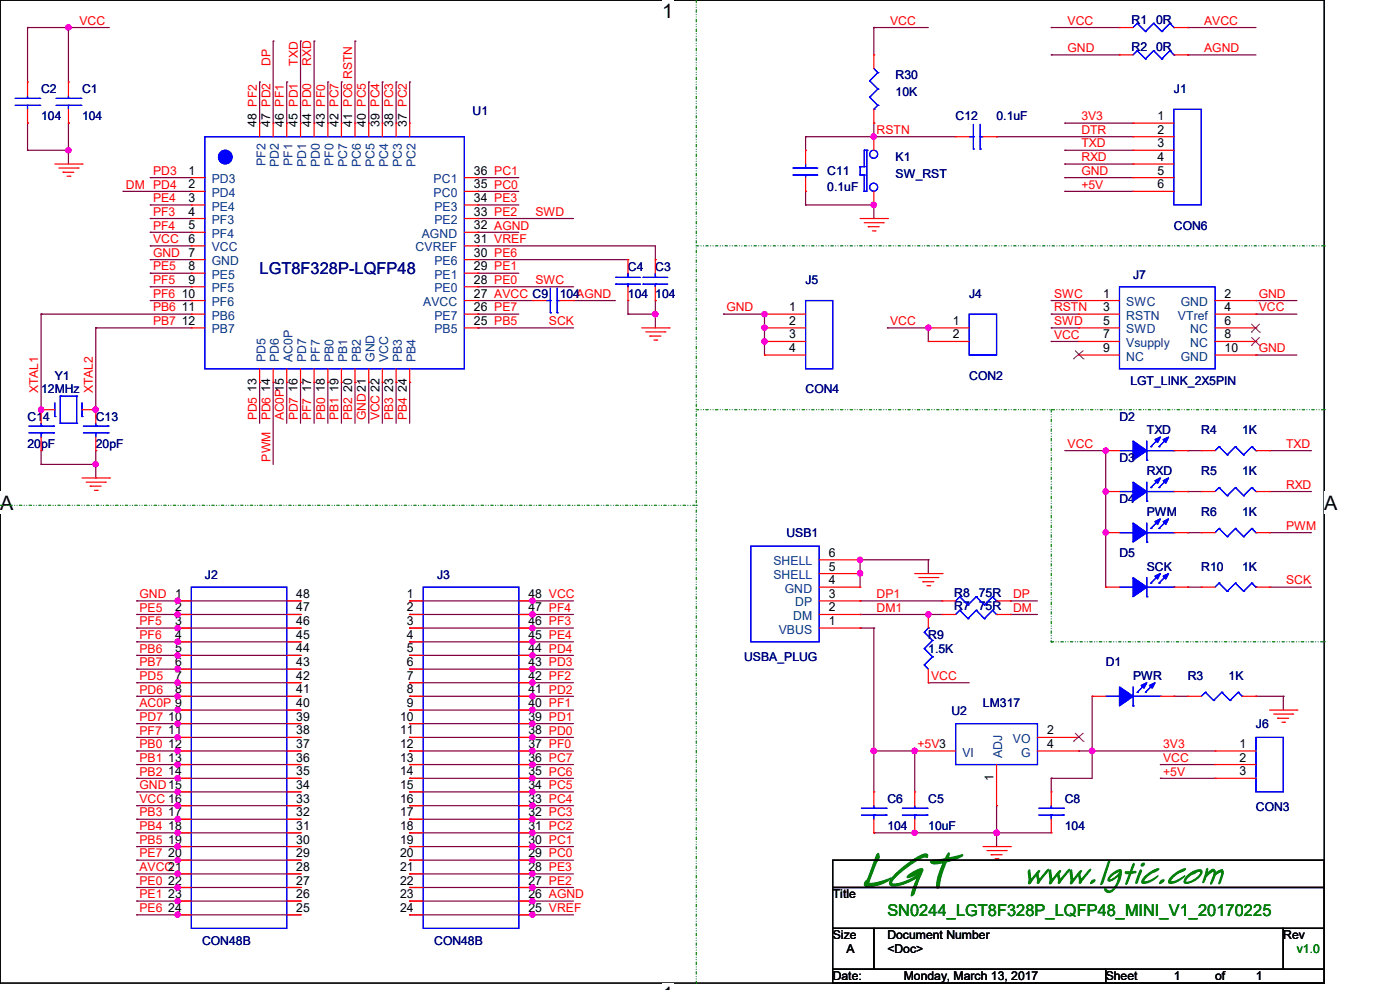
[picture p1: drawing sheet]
<svg xmlns="http://www.w3.org/2000/svg" width="297mm" height="210mm" viewBox="0 0 297 210" stroke-linecap="round" stroke-linejoin="round" font-family="sans-serif">
<path d="M0 0h280.9v208.5h-280.9z" fill="none" stroke="#000" stroke-width=".25"/>
<g fill="#fff">
<path d="M140.5 0h2.3v4.8h-2.3z"/>
<path d="M140.5 208.5h2.3v1.5h-2.3z"/>
<path d="M0 104.3h2.9v4.7h-2.9z"/>
<path d="M280.8 104.3h3v4.7h-3z"/>
</g>
<path d="M147.7 0v208.5M147.7 52.2h133.2M280.9 52.2h.1M147.7 86.9h133.2M223 86.9v49.2M280.9 86.9h.1M0 107.2h147.7M147.7 107.2h.1M223 136.1h.1M223 136.1h57.9M280.9 136.1h.1M147.7 208.5h.1" fill="none" stroke="#008000" stroke-width=".25" stroke-dasharray=".5 .5 0 .5 0 .5"/>
<g fill="none" stroke="#800040" stroke-width=".25">
<path d="M5.8 5.8h.1M5.8 5.8h17.4M5.8 5.8v11.6M14.5 5.8h.1M14.5 5.8v11.6M55.1 17.4h.1M55.1 17.4v8.7M58 8.7h.1M58 8.7v17.4M60.8 17.4h.1M60.8 17.4v8.7M63.8 8.7h.1"/>
<path d="M63.8 8.7v17.4M66.6 8.7h.1M66.6 8.7v17.4M69.6 17.4h.1M69.6 17.4v8.7M72.4 17.4h.1M72.4 17.4v8.7M75.3 8.7h.1M75.3 8.7v17.4M78.2 17.4h.1M78.2 17.4v8.7M81.1 17.4h.1"/>
<path d="M81.1 17.4v8.7M84 17.4h.1M84 17.4v8.7M86.9 17.4h.1M86.9 17.4v8.7M185.4 5.8h.1M185.4 5.8h11.5M185.4 5.8v5.8M223 5.8h.1M223 11.6h.1M223 5.8h14.5M223 11.6h14.5"/>
<path d="M252 5.8h.1M252 11.6h.1M252 5.8h14.4M252 11.6h14.4M5.8 26.1h.1M5.8 31.9h.1M5.8 26.1v5.8M5.8 31.9h8.7M14.5 26.1h.1M14.5 31.9h.1M14.5 26.1v8.7M31.9 37.7h.1"/>
<path d="M31.9 37.7h8.7M101.4 37.7h.1M101.4 37.7h8.7M170.9 29h.1M170.9 29h31.8M170.9 29v2.9M185.4 26.1h.1M185.4 29h.1M185.4 26.1v2.9M211.4 29h.1M211.4 29h29M225.9 26.1h.1"/>
<path d="M225.9 31.9h.1M225.9 34.8h.1M225.9 37.7h.1M225.9 31.9h14.5M225.9 37.7h14.5M225.9 26.1h14.5M225.9 34.8h14.5M26.1 40.6h.1M26.1 40.6h14.5M31.9 43.5h.1M31.9 46.4h.1M31.9 49.3h.1"/>
<path d="M31.9 52.2h.1M31.9 55.1h.1M31.9 58h.1M31.9 43.5h8.7M31.9 46.4h8.7M31.9 49.3h8.7M31.9 52.2h8.7M31.9 55.1h8.7M31.9 58h8.7M101.4 40.6h.1M101.4 43.5h.1M101.4 46.4h.1"/>
<path d="M101.4 49.3h.1M101.4 52.2h.1M101.4 55.1h.1M101.4 58h.1M101.4 52.2h37.6v2.9M101.4 40.6h8.7M101.4 43.5h8.7M101.4 46.4h20.3M101.4 49.3h8.7M101.4 55.1h31.8M101.4 58h8.7M139 55.1h.1"/>
<path d="M170.9 40.6h.1M170.9 43.5h.1M170.9 43.5h14.5M170.9 40.6v2.9M185.4 43.5h.1M185.4 43.5v2.9M225.9 40.6h.1M225.9 40.6h14.5M8.7 66.6h.1M8.7 66.6h31.9M8.7 66.6v20.3M20.3 69.6h.1"/>
<path d="M20.3 69.6h20.3M20.3 69.6v17.3M31.9 60.8h.1M31.9 63.8h.1M31.9 60.8h8.7M31.9 63.8h8.7M101.4 60.8h.1M101.4 63.8h.1M101.4 66.6h.1M101.4 69.6h.1M101.4 69.6h20.3M101.4 66.6h8.7"/>
<path d="M101.4 60.8h20.3M101.4 63.8h11.6M121.7 63.8h8.6M130.3 63.8h.1M133.2 66.6h.1M133.2 66.6h5.8M133.2 63.8v2.8M139 66.6h.1M139 63.8h.1M139 63.8v5.8M153.5 66.6h.1M153.5 66.6h8.7"/>
<path d="M162.2 66.6h.1M162.2 72.4h.1M162.2 69.6h.1M162.2 66.6v8.7M188.3 69.6h.1M188.3 69.6h8.6M196.9 69.6h.1M196.9 69.6v2.8M223 69.6h.1M223 63.8h.1M223 72.4h.1M223 66.6h.1"/>
<path d="M223 69.6h5.8M223 66.6h5.8M223 63.8h5.8M223 72.4h5.8M266.4 75.3h.1M266.4 63.8h.1M266.4 66.6h.1M266.4 66.6h8.7M266.4 63.8h8.7M266.4 75.3h8.7M8.7 95.6h.1M8.7 98.5h.1"/>
<path d="M8.7 95.6v2.9M8.7 98.5h11.6M20.3 95.6h.1M20.3 95.6v5.8M55.1 81.1h.1M55.1 81.1v8.7M58 81.1h.1M58 81.1v17.4M60.8 81.1h.1M60.8 81.1v8.7M63.8 81.1h.1M63.8 81.1v8.7"/>
<path d="M66.6 81.1h.1M66.6 81.1v8.7M69.6 81.1h.1M69.6 81.1v8.7M72.4 81.1h.1M72.4 81.1v8.7M75.3 81.1h.1M75.3 81.1v8.7M78.2 81.1h.1M78.2 81.1v8.7M81.1 81.1h.1M81.1 81.1v8.7"/>
<path d="M84 81.1h.1M84 81.1v8.7M86.9 81.1h.1M86.9 81.1v8.7M225.9 95.6h8.7M234.6 95.6h.1M234.6 95.6v28.9M252 95.6h.1M252 95.6h2.8M269.3 95.6h8.7M278 95.6h.1M20.3 101.4h.1"/>
<path d="M182.5 118.7h.1M182.5 118.7v5.8M182.5 118.7h14.4M196.9 118.7h.1M196.9 118.7v3M234.6 113h.1M252 104.3h.1M252 113h.1M252 104.3h2.8M252 113h2.8M269.3 104.3h8.7M269.3 113h8.7"/>
<path d="M278 104.3h.1M278 113h.1M29 136.1h.1M29 133.2h.1M29 127.5h.1M29 139h.1M29 130.3h.1M29 127.5h34.8M29 130.3h34.8M29 133.2h34.8M29 136.1h34.8M29 139h34.8"/>
<path d="M37.7 127.5h.1M37.7 130.3h.1M37.7 133.2h.1M37.7 136.1h.1M37.7 139h.1M86.9 127.5h.1M86.9 133.2h.1M86.9 130.3h.1M86.9 136.1h.1M86.9 139h.1M86.9 127.5h34.8M86.9 130.3h34.8"/>
<path d="M86.9 133.2h34.8M86.9 136.1h34.8M86.9 139h34.8M113 139h.1M113 136.1h.1M113 133.2h.1M113 130.3h.1M113 127.5h.1M182.5 133.2h.1M182.5 121.7h.1M182.5 127.5h.1M182.5 130.3h.1"/>
<path d="M182.5 127.5h17.4M182.5 130.3h17.4M182.5 133.2h2.9M185.4 133.2h.1M185.4 133.2v34.8M196.9 130.3h.1M214.3 127.5h.1M214.3 130.3h.1M214.3 127.5h5.8M214.3 130.3h5.8M234.6 124.5h.1M252 124.5h.1"/>
<path d="M252 124.5h2.8M269.3 124.5h8.7M278 124.5h.1M29 153.5h.1M29 147.7h.1M29 150.6h.1M29 144.8h.1M29 141.9h.1M29 159.3h.1M29 156.4h.1M29 141.9h34.8M29 144.8h34.8"/>
<path d="M29 147.7h34.8M29 150.6h34.8M29 153.5h34.8M29 156.4h34.8M29 159.3h34.8M37.7 141.9h.1M37.7 144.8h.1M37.7 147.7h.1M37.7 150.6h.1M37.7 153.5h.1M37.7 156.4h.1M37.7 159.3h.1"/>
<path d="M86.9 153.5h.1M86.9 141.9h.1M86.9 156.4h.1M86.9 144.8h.1M86.9 159.3h.1M86.9 147.7h.1M86.9 150.6h.1M86.9 141.9h34.8M86.9 144.8h34.8M86.9 147.7h34.8M86.9 150.6h34.8M86.9 153.5h34.8"/>
<path d="M86.9 156.4h34.8M86.9 159.3h34.8M113 144.8h.1M113 147.7h.1M113 150.6h.1M113 153.5h.1M113 156.4h.1M113 159.3h.1M113 141.9h.1M185.4 159.3h.1M185.4 159.3h8.7M194.1 159.3h.1"/>
<path d="M194.1 159.3v8.7M196.9 144.8h.1M196.9 144.8h8.7M228.8 159.3h.1M228.8 159.3h29M231.7 159.3h.1M231.7 147.7h.1M231.7 147.7v17.4h-8.7M249 147.7h.1M249 147.7h3M266.4 147.7h.1M266.4 147.7h5.8"/>
<path d="M272.2 147.7h.1M272.2 147.7v2.9M29 168h.1M29 165.1h.1M29 176.7h.1M29 162.2h.1M29 173.8h.1M29 170.9h.1M29 179.6h.1M29 162.2h34.8M29 165.1h34.8M29 168h34.8"/>
<path d="M29 170.9h34.8M29 173.8h34.8M29 176.7h34.8M29 179.6h34.8M37.7 162.2h.1M37.7 165.1h.1M37.7 168h.1M37.7 170.9h.1M37.7 173.8h.1M37.7 176.7h.1M37.7 179.6h.1M86.9 170.9h.1"/>
<path d="M86.9 173.8h.1M86.9 162.2h.1M86.9 176.7h.1M86.9 165.1h.1M86.9 179.6h.1M86.9 168h.1M86.9 162.2h34.8M86.9 165.1h34.8M86.9 168h34.8M86.9 170.9h34.8M86.9 173.8h34.8M86.9 176.7h34.8"/>
<path d="M86.9 179.6h34.8M113 162.2h.1M113 165.1h.1M113 168h.1M113 170.9h.1M113 173.8h.1M113 176.7h.1M113 179.6h.1M185.4 176.7h.1M185.4 176.7h37.6M194.1 176.7h.1M211.4 170.9h.1"/>
<path d="M211.4 176.7h.1M211.4 170.9v8.7M223 165.1h.1M223 165.1v2.9M246.2 162.2h.1M246.2 165.1h.1M246.2 162.2h11.6M246.2 165.1h11.6M29 182.5h.1M29 185.4h.1M29 188.3h.1M29 191.1h.1"/>
<path d="M29 194.1h.1M29 182.5h34.8M29 185.4h34.8M29 188.3h34.8M29 191.1h34.8M29 194.1h34.8M37.7 182.5h.1M37.7 185.4h.1M37.7 188.3h.1M37.7 191.1h.1M37.7 194.1h.1M86.9 182.5h.1"/>
<path d="M86.9 185.4h.1M86.9 194.1h.1M86.9 188.3h.1M86.9 191.1h.1M86.9 182.5h34.8M86.9 185.4h34.8M86.9 188.3h34.8M86.9 191.1h34.8M86.9 194.1h34.8M113 182.5h.1M113 185.4h.1M113 188.3h.1"/>
<path d="M113 194.1h.1M113 191.1h.1"/>
</g>
<g fill="#f0f" stroke="#f0f" stroke-width=".25">
<circle cx="14.5" cy="5.8" r=".56"/>
<circle cx="14.5" cy="31.9" r=".56"/>
<circle cx="185.3" cy="159.3" r=".56"/>
<circle cx="182.5" cy="121.6" r=".55"/>
<circle cx="182.5" cy="118.7" r=".55"/>
<circle cx="194" cy="159.3" r=".56"/>
<circle cx="211.4" cy="176.7" r=".55"/>
<circle cx="194" cy="176.7" r=".55"/>
<circle cx="196.9" cy="69.5" r=".55"/>
<circle cx="162.2" cy="66.6" r=".55"/>
<circle cx="162.2" cy="72.4" r=".56"/>
<circle cx="231.7" cy="159.3" r=".57"/>
<circle cx="162.2" cy="69.5" r=".55"/>
<circle cx="112.9" cy="141.9" r=".55"/>
<circle cx="112.9" cy="127.4" r=".55"/>
<circle cx="112.9" cy="133.2" r=".55"/>
<circle cx="112.9" cy="130.3" r=".56"/>
<circle cx="112.9" cy="136.1" r=".55"/>
<circle cx="112.9" cy="139" r=".55"/>
<circle cx="139" cy="66.6" r=".55"/>
<circle cx="185.3" cy="29" r=".56"/>
<circle cx="185.3" cy="43.5" r=".56"/>
<circle cx="8.7" cy="86.9" r=".56"/>
<circle cx="20.3" cy="86.9" r=".56"/>
<circle cx="20.3" cy="98.5" r=".55"/>
<circle cx="196.9" cy="130.3" r=".56"/>
<circle cx="234.6" cy="104.3" r=".55"/>
<circle cx="234.6" cy="95.6" r=".55"/>
<circle cx="234.6" cy="112.9" r=".55"/>
<circle cx="37.7" cy="168" r=".55"/>
<circle cx="37.7" cy="153.5" r=".55"/>
<circle cx="37.7" cy="147.7" r=".55"/>
<circle cx="37.7" cy="136.1" r=".55"/>
<circle cx="37.7" cy="165.1" r=".55"/>
<circle cx="37.7" cy="150.6" r=".55"/>
<circle cx="37.7" cy="144.8" r=".56"/>
<circle cx="37.7" cy="176.7" r=".55"/>
<circle cx="37.7" cy="133.2" r=".55"/>
<circle cx="37.7" cy="162.2" r=".55"/>
<circle cx="37.7" cy="141.9" r=".55"/>
<circle cx="37.7" cy="173.8" r=".56"/>
<circle cx="37.7" cy="159.3" r=".56"/>
<circle cx="37.7" cy="170.9" r=".55"/>
<circle cx="37.7" cy="127.4" r=".55"/>
<circle cx="37.7" cy="139" r=".55"/>
<circle cx="37.7" cy="130.3" r=".56"/>
<circle cx="37.7" cy="156.4" r=".55"/>
<circle cx="37.7" cy="179.5" r=".55"/>
<circle cx="37.7" cy="182.5" r=".55"/>
<circle cx="37.7" cy="185.3" r=".55"/>
<circle cx="37.7" cy="188.2" r=".56"/>
<circle cx="37.7" cy="191.1" r=".55"/>
<circle cx="37.7" cy="194" r=".55"/>
<circle cx="112.9" cy="144.8" r=".56"/>
<circle cx="112.9" cy="147.7" r=".55"/>
<circle cx="112.9" cy="150.6" r=".55"/>
<circle cx="112.9" cy="153.5" r=".55"/>
<circle cx="112.9" cy="156.4" r=".55"/>
<circle cx="112.9" cy="159.3" r=".56"/>
<circle cx="112.9" cy="162.2" r=".55"/>
<circle cx="112.9" cy="165.1" r=".55"/>
<circle cx="112.9" cy="168" r=".55"/>
<circle cx="112.9" cy="170.9" r=".55"/>
<circle cx="112.9" cy="173.8" r=".56"/>
<circle cx="112.9" cy="176.7" r=".55"/>
<circle cx="112.9" cy="179.5" r=".55"/>
<circle cx="112.9" cy="182.5" r=".55"/>
<circle cx="112.9" cy="185.3" r=".55"/>
<circle cx="112.9" cy="188.2" r=".56"/>
<circle cx="112.9" cy="194" r=".55"/>
<circle cx="112.9" cy="191.1" r=".55"/>
</g>
<g fill="none" stroke="#f00" stroke-width=".25">
<path d="M5.8 17.4h.1M5.8 17.4v2.9M14.5 17.4h.1M14.5 17.4v2.9M185.4 11.6h.1M185.4 11.6v2.9M237.5 5.8h.1M237.5 11.6h.1M237.5 5.8h2.9M237.5 11.6h2.9M249 5.8h3M249 11.6h3"/>
<path d="M252 5.8h.1M252 11.6h.1M5.8 26.1h.1M5.8 23.2v2.9M11.6 34.8h5.8M12.5 35.6h4.1M13.4 36.5h.1M13.4 36.5h2.3M14.2 37.4h.6M14.5 26.1h.1M14.5 23.2v2.9M14.8 37.4h.1"/>
<path d="M16.6 35.6h.1M17.4 34.8h.1M40.6 37.7h.1M40.6 37.7h2.9M55.1 26.1h.1M55.1 26.1v2.9M58 26.1h.1M58 26.1v2.9M60.8 26.1h.1M60.8 26.1v2.9M63.8 26.1h.1M63.8 26.1v2.9"/>
<path d="M66.6 26.1h.1M66.6 26.1v2.9M69.6 26.1h.1M69.6 26.1v2.9M72.4 26.1h.1M72.4 26.1v2.9M75.3 26.1h.1M75.3 26.1v2.9M78.2 26.1h.1M78.2 26.1v2.9M81.1 26.1h.1M81.1 26.1v2.9"/>
<path d="M84 26.1h.1M84 26.1v2.9M86.9 26.1h.1M86.9 26.1v2.9M98.5 37.7h2.9M101.4 37.7h.1M170.9 31.9h.1M170.9 31.9v2.9M170.9 37.7v2.9M185.4 26.1h.1M185.4 29h.1M185.4 23.2v2.9"/>
<path d="M185.4 29v2.9M202.7 29h.1M202.7 29h2.9M208.5 29h2.9M211.4 29h.1M240.4 26.1h.1M240.4 29h.1M240.4 31.9h.1M240.4 34.8h.1M240.4 37.7h.1M240.4 34.8h8.6M240.4 37.7h8.6"/>
<path d="M240.4 29h8.6M240.4 26.1h8.6M240.4 31.9h8.6M40.6 40.6h.1M40.6 43.5h.1M40.6 46.4h.1M40.6 49.3h.1M40.6 52.2h.1M40.6 55.1h.1M40.6 58h.1M40.6 46.4h2.9M40.6 40.6h2.9"/>
<path d="M40.6 43.5h2.9M40.6 49.3h2.9M40.6 52.2h2.9M40.6 55.1h2.9M40.6 58h2.9M98.5 46.4h2.9M98.5 40.6h2.9M98.5 43.5h2.9M98.5 49.3h2.9M98.5 52.2h2.9M98.5 55.1h2.9M98.5 58h2.9"/>
<path d="M101.4 58h.1M101.4 55.1h.1M101.4 52.2h.1M101.4 49.3h.1M101.4 46.4h.1M101.4 43.5h.1M101.4 40.6h.1M133.2 55.1h.1M133.2 55.1v2.9M139 55.1h.1M139 55.1v2.9M170.9 40.6h.1"/>
<path d="M182.5 46.4h5.8M183.3 47.2h4.1M184.2 48.1h.1M184.2 48.1h2.3M185.1 49h.5M185.4 43.5h.1M185.4 40.6v2.9M185.6 49h.1M187.4 47.2h.1M188.3 46.4h.1M240.4 40.6h.1M240.4 40.6h8.6"/>
<path d="M40.6 60.8h.1M40.6 63.8h.1M40.6 66.6h.1M40.6 69.6h.1M40.6 69.6h2.9M40.6 63.8h2.9M40.6 60.8h2.9M40.6 66.6h2.9M55.1 78.2v2.9M58 78.2v2.9M60.8 78.2v2.9M63.8 78.2v2.9"/>
<path d="M66.6 78.2v2.9M69.6 78.2v2.9M72.4 78.2v2.9M75.3 78.2v2.9M78.2 78.2v2.9M81.1 78.2v2.9M84 78.2v2.9M86.9 78.2v2.9M98.5 69.6h2.9M98.5 63.8h2.9M98.5 60.8h2.9M98.5 66.6h2.9"/>
<path d="M101.4 69.6h.1M101.4 66.6h.1M101.4 63.8h.1M101.4 60.8h.1M113 63.8h.1M113 63.8h2.9M118.7 63.8h3M121.7 63.8h.1M133.2 63.8h.1M133.2 60.8v3M136.1 69.6h5.8M137 70.4h4.1"/>
<path d="M137.9 71.3h.1M137.9 71.3h2.3M138.7 72.1h.6M139 63.8h.1M139 60.8v3M139.3 72.1h.1M141.1 70.4h.1M141.9 69.6h.1M162.2 66.6h.1M162.2 69.6h.1M162.2 72.4h.1M162.2 75.3h.1"/>
<path d="M162.2 69.6h8.7M162.2 72.4h8.7M162.2 66.6h8.7M162.2 75.3h8.7M196.9 69.6h.1M196.9 72.4h.1M196.9 69.6h8.7M196.9 72.4h8.7M228.8 63.8h.1M228.8 66.6h.1M228.8 69.6h.1M228.8 72.4h.1"/>
<path d="M228.8 75.3h.1M228.8 69.6h8.7M228.8 63.8h8.7M228.8 72.4h8.7M228.8 66.6h8.7M228.8 75.3h8.7M257.8 69.6h8.6M257.8 63.8h8.6M257.8 72.4h8.6M257.8 66.6h8.6M257.8 75.3h8.6M266.4 63.8h.1"/>
<path d="M266.4 66.6h.1M266.4 69.6h.1M266.4 72.4h.1M266.4 75.3h.1M8.7 86.9h.1M8.7 95.6h.1M8.7 86.9v2.9M8.7 92.7v2.9M8.7 86.9h2.9M17.4 86.9h2.9M20.3 86.9h.1M20.3 95.6h.1"/>
<path d="M20.3 86.9v2.9M20.3 92.7v2.9M55.1 81.1h.1M58 81.1h.1M60.8 81.1h.1M63.8 81.1h.1M66.6 81.1h.1M69.6 81.1h.1M72.4 81.1h.1M75.3 81.1h.1M78.2 81.1h.1M81.1 81.1h.1"/>
<path d="M84 81.1h.1M86.9 81.1h.1M234.6 95.6h.1M234.6 95.6h2.9M249 95.6h3M252 95.6h.1M254.8 95.6h.1M254.8 95.6h3M266.4 95.6h2.9M269.3 95.6h.1M17.4 101.4h5.8M18.3 102.3h4.1"/>
<path d="M19.1 103.1h.1M19.1 103.1h2.4M20 104h.6M20.6 104h.1M22.4 102.3h.1M23.2 101.4h.1M173.8 118.7h8.7M182.5 118.7h.1M234.6 113h.1M234.6 104.3h.1M234.6 113h2.9M234.6 104.3h2.9"/>
<path d="M249 113h3M249 104.3h3M252 113h.1M252 104.3h.1M254.8 113h.1M254.8 104.3h.1M254.8 113h3M254.8 104.3h3M266.4 113h2.9M266.4 104.3h2.9M269.3 113h.1M269.3 104.3h.1"/>
<path d="M37.7 127.5h.1M37.7 130.3h.1M37.7 133.2h.1M37.7 136.1h.1M37.7 139h.1M37.7 127.5h2.9M37.7 130.3h2.9M37.7 133.2h2.9M37.7 136.1h2.9M37.7 139h2.9M60.8 127.5h3M60.8 130.3h3"/>
<path d="M60.8 133.2h3M60.8 136.1h3M60.8 139h3M63.8 139h.1M63.8 136.1h.1M63.8 133.2h.1M63.8 130.3h.1M63.8 127.5h.1M86.9 127.5h.1M86.9 130.3h.1M86.9 133.2h.1M86.9 136.1h.1"/>
<path d="M86.9 139h.1M86.9 127.5h2.9M86.9 130.3h2.9M86.9 133.2h2.9M86.9 136.1h2.9M86.9 139h2.9M110.1 127.5h2.9M110.1 130.3h2.9M110.1 133.2h2.9M110.1 136.1h2.9M110.1 139h2.9M113 139h.1"/>
<path d="M113 136.1h.1M113 133.2h.1M113 130.3h.1M113 127.5h.1M173.8 121.7h8.7M173.8 124.5h8.7M173.8 127.5h8.7M173.8 130.3h8.7M173.8 133.2h8.7M182.5 133.2h.1M182.5 130.3h.1M182.5 127.5h.1"/>
<path d="M182.5 124.5h.1M182.5 121.7h.1M194.1 121.7h5.8M194.9 122.5h4.1M195.8 123.4h.1M195.8 123.4h2.3M196.6 124.2h.6M196.9 130.3h.1M196.9 130.3v2.9M197.2 124.2h.1M199 122.5h.1M199.9 121.7h.1"/>
<path d="M199.9 130.3h.1M199.9 127.5h.1M199.9 127.5h2.8M199.9 130.3h2.8M211.4 127.5h2.9M211.4 130.3h2.9M214.3 130.3h.1M214.3 127.5h.1M234.6 124.5h.1M234.6 124.5h2.9M249 124.5h3M252 124.5h.1"/>
<path d="M254.8 124.5h.1M254.8 124.5h3M266.4 124.5h2.9M269.3 124.5h.1M37.7 141.9h.1M37.7 144.8h.1M37.7 147.7h.1M37.7 150.6h.1M37.7 153.5h.1M37.7 156.4h.1M37.7 159.3h.1M37.7 150.6h2.9"/>
<path d="M37.7 147.7h2.9M37.7 156.4h2.9M37.7 159.3h2.9M37.7 141.9h2.9M37.7 144.8h2.9M37.7 153.5h2.9M60.8 150.6h3M60.8 147.7h3M60.8 156.4h3M60.8 159.3h3M60.8 141.9h3M60.8 144.8h3"/>
<path d="M60.8 153.5h3M63.8 159.3h.1M63.8 156.4h.1M63.8 153.5h.1M63.8 150.6h.1M63.8 147.7h.1M63.8 144.8h.1M63.8 141.9h.1M86.9 141.9h.1M86.9 144.8h.1M86.9 147.7h.1M86.9 150.6h.1"/>
<path d="M86.9 153.5h.1M86.9 156.4h.1M86.9 159.3h.1M86.9 150.6h2.9M86.9 147.7h2.9M86.9 156.4h2.9M86.9 159.3h2.9M86.9 141.9h2.9M86.9 144.8h2.9M86.9 153.5h2.9M110.1 150.6h2.9M110.1 147.7h2.9"/>
<path d="M110.1 156.4h2.9M110.1 159.3h2.9M110.1 141.9h2.9M110.1 144.8h2.9M110.1 153.5h2.9M113 159.3h.1M113 156.4h.1M113 153.5h.1M113 150.6h.1M113 147.7h.1M113 144.8h.1M113 141.9h.1"/>
<path d="M194.1 159.3h.1M194.1 159.3h8.6M196.9 144.8h.1M196.9 141.9v2.9M220.1 156.4h8.7M220.1 159.3h8.7M228.8 156.4h.1M228.8 159.3h.1M231.7 147.7h.1M231.7 147.7h2.9M246.2 147.7h2.8M249 147.7h.1"/>
<path d="M252 147.7h.1M252 147.7h2.8M257.8 159.3h.1M257.8 159.3h8.6M263.5 147.7h2.9M266.4 147.7h.1M269.3 150.6h5.8M270.2 151.5h4M271.1 152.4h.1M271.1 152.4h2.3M271.9 153.2h.6M272.5 153.2h.1"/>
<path d="M274.2 151.5h.1M275.1 150.6h.1M37.7 162.2h.1M37.7 165.1h.1M37.7 168h.1M37.7 170.9h.1M37.7 173.8h.1M37.7 176.7h.1M37.7 179.6h.1M37.7 179.6h2.9M37.7 162.2h2.9M37.7 165.1h2.9"/>
<path d="M37.7 168h2.9M37.7 170.9h2.9M37.7 173.8h2.9M37.7 176.7h2.9M60.8 179.6h3M60.8 162.2h3M60.8 165.1h3M60.8 168h3M60.8 170.9h3M60.8 173.8h3M60.8 176.7h3M63.8 179.6h.1"/>
<path d="M63.8 176.7h.1M63.8 173.8h.1M63.8 170.9h.1M63.8 168h.1M63.8 165.1h.1M63.8 162.2h.1M86.9 162.2h.1M86.9 165.1h.1M86.9 168h.1M86.9 170.9h.1M86.9 173.8h.1M86.9 176.7h.1"/>
<path d="M86.9 179.6h.1M86.9 179.6h2.9M86.9 162.2h2.9M86.9 165.1h2.9M86.9 168h2.9M86.9 170.9h2.9M86.9 173.8h2.9M86.9 176.7h2.9M110.1 179.6h2.9M110.1 162.2h2.9M110.1 165.1h2.9M110.1 168h2.9"/>
<path d="M110.1 170.9h2.9M110.1 173.8h2.9M110.1 176.7h2.9M113 179.6h.1M113 176.7h.1M113 173.8h.1M113 170.9h.1M113 168h.1M113 165.1h.1M113 162.2h.1M185.4 168h.1M185.4 176.7h.1"/>
<path d="M185.4 168v2.9M185.4 173.8v2.9M194.1 168h.1M194.1 176.7h.1M194.1 168v2.9M194.1 173.8v2.9M208.5 179.6h5.8M211.4 170.9h.1M211.4 162.2v8.7M214.3 179.6h.1M223 168h.1M223 176.7h.1"/>
<path d="M223 168v2.9M223 173.8v2.9M257.8 162.2h.1M257.8 165.1h.1M257.8 162.2h8.6M257.8 165.1h8.6M37.7 182.5h.1M37.7 185.4h.1M37.7 188.3h.1M37.7 191.1h.1M37.7 194.1h.1M37.7 182.5h2.9"/>
<path d="M37.7 185.4h2.9M37.7 188.3h2.9M37.7 191.1h2.9M37.7 194.1h2.9M60.8 182.5h3M60.8 185.4h3M60.8 188.3h3M60.8 191.1h3M60.8 194.1h3M63.8 194.1h.1M63.8 191.1h.1M63.8 188.3h.1"/>
<path d="M63.8 185.4h.1M63.8 182.5h.1M86.9 182.5h.1M86.9 185.4h.1M86.9 188.3h.1M86.9 191.1h.1M86.9 194.1h.1M86.9 182.5h2.9M86.9 185.4h2.9M86.9 188.3h2.9M86.9 191.1h2.9M86.9 194.1h2.9"/>
<path d="M110.1 182.5h2.9M110.1 185.4h2.9M110.1 188.3h2.9M110.1 191.1h2.9M110.1 194.1h2.9M113 194.1h.1M113 191.1h.1M113 188.3h.1M113 185.4h.1M113 182.5h.1M209.4 180.4h4M210.3 181.3h.1"/>
<path d="M210.3 181.3h2.3M211.1 182.2h.6M211.7 182.2h.1M213.4 180.4h.1"/>
</g>
<path d="M176.7 182.5h104.2v5.8h-104.2zM176.7 188.3h104.2v8.6h-104.2zM176.7 196.9h8.7v8.7h-8.7zM185.4 196.9h86.8v8.7h-86.8zM272.2 196.9h8.7v8.7h-8.7zM176.7 205.6h57.9v2.9h-57.9zM234.6 205.6h46.3v2.9h-46.3z" fill="none" stroke="#000" stroke-width=".25"/>
<g fill="none" stroke="#00f" stroke-width=".25">
<path d="M184.5 17.1h.1M184.5 17.1l1.7 1.8M185.4 14.5l.8 .9M186.2 15.4h.1M186.2 18.9h.1M186.2 15.4l-1.7 1.7M186.2 18.9l-1.7 1.7M241.3 5h.1M241.3 10.8h.1M241.3 5l-.9 .8M241.3 5l1.7 1.7M241.3 10.8l-.9 .8"/>
<path d="M241.3 10.8l1.7 1.7M243 6.7h.1M243 12.5h.1M244.7 5h.1M244.7 10.8h.1M244.7 5l-1.7 1.7M244.7 5l1.8 1.7M244.7 10.8l-1.7 1.7M244.7 10.8l1.8 1.7M246.5 6.7h.1M246.5 12.5h.1M248.2 5h.1"/>
<path d="M248.2 10.8h.1M248.2 5l-1.7 1.7M248.2 5l.8 .8M248.2 10.8l-1.7 1.7M248.2 10.8l.8 .8M249 5.8h.1M249 11.6h.1M3.2 22.4h5.2M3.2 20.9h5.2M5.8 20.9h.1M5.8 22.4h.1M5.8 20.3v.6"/>
<path d="M5.8 22.4v.8M8.4 22.4h.1M8.4 20.9h.1M11.9 22.4h5.2M11.9 20.9h5.2M14.5 20.9h.1M14.5 22.4h.1M14.5 20.3v.6M14.5 22.4v.8M17.1 22.4h.1M17.1 20.9h.1M43.5 29h55v49.2h-55z"/>
<path d="M168.3 35.6h.1M168.3 37.1h.1M168.3 37.1h5.2M168.3 35.6h5.2M170.9 37.1h.1M170.9 35.6h.1M170.9 34.8v.8M170.9 37.1v.6M182.5 35.3h.1M182.5 37.1h.1M182.5 35.3h.8M182.5 35.3v1.8"/>
<path d="M182.5 37.1h.8M183.3 31.9h.1M183.3 35.3h.1M183.3 37.1h.1M183.3 31.9h.6M183.3 31.9v3.4M183.3 37.1v3.5M183.9 31.9h.1M183.9 31.9v8.7h-.6M184.5 20.6h.1M184.5 20.6l1.7 1.8M185.4 23.2h.1"/>
<path d="M186.2 22.4h.1M186.2 22.4l-.8 .8M205.6 29h.9M206.5 31.6h.1M206.5 29h.1M206.5 26.4v5.2M207.9 29h.1M207.9 31.6h.1M207.9 29h.6M207.9 26.4v5.2M249 23.2h5.8v20.3h-5.8zM130.6 58.8h.1"/>
<path d="M130.6 58.8h5.2M133.2 58.8h.1M133.2 58v.8M136.4 58.8h.1M136.4 58.8h5.2M139 58.8h.1M139 58v.8M183.3 40.6h.1M115.9 63.8h.9M116.8 66.3h.1M116.8 63.8h.1M116.8 61.1v5.2"/>
<path d="M118.2 63.8h.1M118.2 66.3h.1M118.2 63.8h.5M118.2 61.1v5.2M130.6 60.3h.1M130.6 60.3h5.2M133.2 60.3h.1M133.2 60.3v.5M136.4 60.3h.1M136.4 60.3h5.2M139 60.3h.1M139 60.3v.5"/>
<path d="M170.9 63.8h5.8v14.4h-5.8zM205.6 66.6h5.8v8.7h-5.8zM237.5 60.8h20.3v17.4h-20.3zM6.1 91.8h5.2M6.1 90.4h5.2M8.7 90.4h.1M8.7 91.8h.1M8.7 89.8v.6M8.7 91.8v.9M11.3 91.8h.1M11.3 90.4h.1M11.6 88.3h.1"/>
<path d="M11.6 85.5v2.8M12.8 89.8h.1M12.8 84h.1M12.8 84v5.8M12.8 89.8h3.5M12.8 84h3.5M16.3 89.8h.1M16.3 84h.1M16.3 84v5.8M17.4 88.3h.1M17.4 85.5v2.8M17.7 91.8h5.2"/>
<path d="M17.7 90.4h5.2M20.3 90.4h.1M20.3 91.8h.1M20.3 89.8v.6M20.3 91.8v.9M22.9 91.8h.1M22.9 90.4h.1M237.5 95.6h2.9M240.4 95.6h.1M243.3 97.6h.1M243.3 93.6v4M243.3 95.6h5.7"/>
<path d="M244.1 94.7h.1M245.9 94.7h.1M245.9 93l-1.8 1.7M247.6 93l-1.7 1.7M249 95.6h.1M258.6 94.7h.1M258.6 94.7l-.8 .9M258.6 94.7l1.7 1.8M260.3 96.5h.1M262.1 94.7h.1M262.1 94.7l-1.8 1.8M262.1 94.7l1.7 1.8"/>
<path d="M263.8 96.5h.1M265.6 94.7h.1M265.6 94.7l-1.8 1.8M265.6 94.7l.8 .9M266.4 95.6h.1M159.3 115.9h14.5v20.2h-14.5zM237.5 113h2.9M237.5 104.3h2.9M240.4 113h.1M240.4 104.3h.1M243.3 115h.1M243.3 106.3h.1"/>
<path d="M243.3 102.3v4M243.3 111v4M243.3 113h5.7M243.3 104.3h5.7M244.1 112.1h.1M244.1 103.4h.1M245.9 112.1h.1M245.9 103.4h.1M245.9 110.4l-1.8 1.7M245.9 101.7l-1.8 1.7M247.6 110.4l-1.7 1.7M247.6 101.7l-1.7 1.7"/>
<path d="M249 113h.1M249 104.3h.1M258.6 112.1h.1M258.6 103.4h.1M258.6 112.1l-.8 .9M258.6 112.1l1.7 1.7M258.6 103.4l-.8 .9M258.6 103.4l1.7 1.8M260.3 113.8h.1M260.3 105.2h.1M262.1 112.1h.1M262.1 103.4h.1"/>
<path d="M262.1 112.1l-1.8 1.7M262.1 112.1l1.7 1.7M262.1 103.4l-1.8 1.8M262.1 103.4l1.7 1.8M263.8 113.8h.1M263.8 105.2h.1M265.6 112.1h.1M265.6 103.4h.1M265.6 112.1l-1.8 1.7M265.6 112.1l.8 .9M265.6 103.4l-1.8 1.8M265.6 103.4l.8 .9"/>
<path d="M266.4 113h.1M266.4 104.3h.1M40.6 124.5h20.2v72.4h-20.2zM89.8 124.5h20.3v72.4h-20.3zM196.1 137.6h.1M196.1 134.1h.1M196.1 137.6l1.7 1.7M196.1 134.1l1.7 1.7M196.9 133.2h.1M196.9 133.2l-.8 .9M197.8 139.3h.1M197.8 135.8h.1"/>
<path d="M197.8 135.8l-1.7 1.8M197.8 139.3l-1.7 1.8M203.6 129.5h.1M203.6 126.6h.1M203.6 129.5l-.9 .8M203.6 129.5l1.8 1.7M203.6 126.6l-.9 .9M203.6 126.6l1.8 1.7M205.4 131.2h.1M205.4 128.3h.1M207.1 129.5h.1M207.1 126.6h.1"/>
<path d="M207.1 129.5l-1.7 1.7M207.1 129.5l1.7 1.7M207.1 126.6l-1.7 1.7M207.1 126.6l1.7 1.7M208.8 131.2h.1M208.8 128.3h.1M210.6 129.5h.1M210.6 126.6h.1M210.6 129.5l-1.8 1.7M210.6 129.5l.8 .8M210.6 126.6l-1.8 1.7M210.6 126.6l.8 .9"/>
<path d="M211.4 130.3h.1M211.4 127.5h.1M237.5 124.5h2.9M240.4 124.5h.1M243.3 126.6h.1M243.3 122.5v4.1M243.3 124.5h5.7M244.1 123.7h.1M245.9 123.7h.1M245.9 122l-1.8 1.7M247.6 122l-1.7 1.7M249 124.5h.1"/>
<path d="M258.6 123.7h.1M258.6 123.7l-.8 .8M258.6 123.7l1.7 1.7M260.3 125.4h.1M262.1 123.7h.1M262.1 123.7l-1.8 1.7M262.1 123.7l1.7 1.7M263.8 125.4h.1M265.6 123.7h.1M265.6 123.7l-1.8 1.7M265.6 123.7l.8 .8M266.4 124.5h.1"/>
<path d="M196.1 141.1h.1M196.1 141.1l.8 .8M202.7 153.5h17.4v8.7h-17.4zM234.6 147.7h2.9M237.5 147.7h.1M240.4 149.7h.1M240.4 145.7v4M240.4 147.7h5.8M241.3 146.9h.1M243 146.9h.1M243 145.1l-1.7 1.8M244.7 145.1l-1.7 1.8"/>
<path d="M246.2 147.7h.1M255.7 146.9h.1M255.7 146.9l-.9 .8M255.7 146.9l1.8 1.7M257.5 148.6h.1M259.2 146.9h.1M259.2 146.9l-1.7 1.7M259.2 146.9l1.7 1.7M260.9 148.6h.1M262.7 146.9h.1M262.7 146.9l-1.8 1.7M262.7 146.9l.8 .8"/>
<path d="M263.5 147.7h.1M266.4 156.4h5.8v11.6h-5.8zM182.8 172.9h5.2M182.8 171.4h5.2M185.4 171.4h.1M185.4 172.9h.1M185.4 170.9v.5M185.4 172.9v.9M188 172.9h.1M188 171.4h.1M191.4 172.9h5.2M191.4 171.4h5.2"/>
<path d="M194.1 171.4h.1M194.1 172.9h.1M194.1 170.9v.5M194.1 172.9v.9M196.6 172.9h.1M196.6 171.4h.1M220.4 172.9h5.2M220.4 171.4h5.2M223 171.4h.1M223 172.9h.1M223 170.9v.5M223 172.9v.9"/>
<path d="M225.6 172.9h.1M225.6 171.4h.1"/>
<circle cx="185.3" cy="39.7" r=".85"/>
<circle cx="185.3" cy="32.7" r=".85"/>
</g>
<g fill="#00f" stroke="#00f" stroke-width=".25">
<path d="M240.4 122.5l2.9 2-2.9 2.1z" fill-rule="evenodd"/>
<path d="M246.8 122.2l1.1-.5-.6 1.1z" fill-rule="evenodd"/>
<path d="M245 122.2l1.2-.5-.6 1.1z" fill-rule="evenodd"/>
<path d="M240.4 122.5l2.9 2-2.9 2.1z" fill-rule="evenodd"/>
<path d="M246.8 122.2l1.1-.5-.6 1.1z" fill-rule="evenodd"/>
<path d="M245 122.2l1.2-.5-.6 1.1z" fill-rule="evenodd"/>
<path d="M237.5 145.7l2.9 2-2.9 2z" fill-rule="evenodd"/>
<path d="M243.8 145.4l1.2-.6-.6 1.2z" fill-rule="evenodd"/>
<path d="M242.1 145.4l1.2-.6-.6 1.2z" fill-rule="evenodd"/>
<path d="M237.5 145.7l2.9 2-2.9 2z" fill-rule="evenodd"/>
<path d="M243.8 145.4l1.2-.6-.6 1.2z" fill-rule="evenodd"/>
<path d="M242.1 145.4l1.2-.6-.6 1.2z" fill-rule="evenodd"/>
<path d="M240.4 93.6l2.9 2-2.9 2z" fill-rule="evenodd"/>
<path d="M246.8 93.3l1.1-.6-.6 1.2z" fill-rule="evenodd"/>
<path d="M245 93.3l1.2-.6-.6 1.2z" fill-rule="evenodd"/>
<path d="M240.4 93.6l2.9 2-2.9 2z" fill-rule="evenodd"/>
<path d="M246.8 93.3l1.1-.6-.6 1.2z" fill-rule="evenodd"/>
<path d="M245 93.3l1.2-.6-.6 1.2z" fill-rule="evenodd"/>
<path d="M240.4 111l2.9 2-2.9 2z" fill-rule="evenodd"/>
<path d="M246.8 110.7l1.1-.6-.6 1.2z" fill-rule="evenodd"/>
<path d="M245 110.7l1.2-.6-.6 1.2z" fill-rule="evenodd"/>
<path d="M240.4 111l2.9 2-2.9 2z" fill-rule="evenodd"/>
<path d="M246.8 110.7l1.1-.6-.6 1.2z" fill-rule="evenodd"/>
<path d="M245 110.7l1.2-.6-.6 1.2z" fill-rule="evenodd"/>
<path d="M240.4 102.3l2.9 2-2.9 2z" fill-rule="evenodd"/>
<path d="M246.8 102l1.1-.6-.6 1.1z" fill-rule="evenodd"/>
<path d="M245 102l1.2-.6-.6 1.1z" fill-rule="evenodd"/>
<path d="M240.4 102.3l2.9 2-2.9 2z" fill-rule="evenodd"/>
<path d="M246.8 102l1.1-.6-.6 1.1z" fill-rule="evenodd"/>
<path d="M245 102l1.2-.6-.6 1.1z" fill-rule="evenodd"/>
<circle cx="47.8" cy="33.3" r="1.44"/>
</g>
<g fill="none" stroke="#804000" stroke-width=".21">
<path d="M227.7 76.1h.1M228.1 74.4l1.7 1.7M229.8 76.1h.1M229.8 74.4l-2.1 1.7M265.5 70.5h.1M265.5 73.3h.1M265.5 68.7l1.7 1.8M265.5 71.5l1.7 1.8M267.2 70.5h.1M267.2 73.3h.1M267.2 68.7l-1.7 1.8M267.2 71.5l-1.7 1.8"/>
<path d="M227.7 157.3h.1M228.1 155.5l1.7 1.8M229.8 157.3h.1M229.8 155.5l-2.1 1.8"/>
</g>
<text font-size="10.7" fill="#008000" x="182.5" y="187.7">LGT</text>
<text font-size="6.4" fill="#008000" x="217.2" y="187.3">www.lgtic.com</text>
<g font-size="4.2">
<text x="140.5" y="3.9">1</text>
<text x="0" y="108.1">A</text>
<text x="280.9" y="108.1">A</text>
</g>
<text font-size="3.5" fill="#000080" x="55.1" y="58.2">LGT8F328P-LQFP48</text>
<text font-size="3.5" fill="#008000" x="188.3" y="194.2">SN0244_LGT8F328P_LQFP48_MINI_V1_20170225</text>
<g font-size="2.6" fill="#f00">
<text x="16.8" y="5.2">VCC</text>
<text x="188.8" y="5.2">VCC</text>
<text x="226.5" y="5.2">VCC</text>
<text x="255.4" y="5.2">AVCC</text>
<text x="226.5" y="11">GND</text>
<text x="255.4" y="11">AGND</text>
<text x="57.4" y="13.9" transform="rotate(-90 57.4 13.9)">DP</text>
<text x="63.2" y="13.9" transform="rotate(-90 63.2 13.9)">TXD</text>
<text x="66" y="13.9" transform="rotate(-90 66 13.9)">RXD</text>
<text x="186" y="28.4">RSTN</text>
<text x="229.4" y="25.5">3V3</text>
<text x="229.4" y="28.4">DTR</text>
<text x="229.4" y="31.3">TXD</text>
<text x="229.4" y="34.2">RXD</text>
<text x="26.7" y="40">DM PD4</text>
<text x="32.5" y="37.1">PD3</text>
<text x="229.4" y="37.1">GND</text>
<text x="229.4" y="40">+5V</text>
<text x="32.5" y="42.9">PE4</text>
<text x="32.5" y="45.8">PF3</text>
<text x="113.6" y="45.8">SWD</text>
<text x="32.5" y="48.7">PF4</text>
<text x="32.5" y="51.6">VCC</text>
<text x="32.5" y="54.5">GND 7</text>
<text x="32.5" y="57.4">PE5</text>
<text x="32.5" y="60.2">PF5</text>
<text x="32.5" y="63.2">PF6</text>
<text x="113.6" y="60.2">SWC</text>
<text x="223.6" y="63.2">SWC</text>
<text x="267" y="63.2">GND</text>
<text x="32.5" y="66">PB6</text>
<text x="32.5" y="69">PB7</text>
<text x="116.5" y="69">SCK</text>
<text x="154.1" y="66">GND</text>
<text x="188.8" y="69">VCC</text>
<text x="223.6" y="69">SWD</text>
<text x="223.6" y="71.8">VCC</text>
<text x="223.6" y="66">RSTN</text>
<text x="267" y="66">VCC</text>
<text x="267" y="74.7">GND</text>
<text x="8.1" y="83.4" transform="rotate(-90 8.1 83.4)">XTAL1</text>
<text x="19.7" y="83.4" transform="rotate(-90 19.7 83.4)">XTAL2</text>
<text x="54.5" y="89.2" transform="rotate(-90 54.5 89.2)">PD5</text>
<text x="57.4" y="89.2" transform="rotate(-90 57.4 89.2)">PD6</text>
<text x="60.2" y="89.2" transform="rotate(-90 60.2 89.2)">AC0P15</text>
<text x="63.2" y="89.2" transform="rotate(-90 63.2 89.2)">PD7</text>
<text x="66" y="89.2" transform="rotate(-90 66 89.2)">PF7</text>
<text x="69" y="89.2" transform="rotate(-90 69 89.2)">PB0</text>
<text x="71.8" y="89.2" transform="rotate(-90 71.8 89.2)">PB1</text>
<text x="74.7" y="89.2" transform="rotate(-90 74.7 89.2)">PB2</text>
<text x="77.6" y="89.2" transform="rotate(-90 77.6 89.2)">GND21</text>
<text x="80.5" y="89.2" transform="rotate(-90 80.5 89.2)">VCC 22</text>
<text x="83.4" y="89.2" transform="rotate(-90 83.4 89.2)">PB3</text>
<text x="86.3" y="89.2" transform="rotate(-90 86.3 89.2)">PB4</text>
<text x="226.5" y="95">VCC</text>
<text x="272.8" y="95">TXD</text>
<text x="57.4" y="97.9" transform="rotate(-90 57.4 97.9)">PWM</text>
<text x="272.8" y="103.7">RXD</text>
<text x="272.8" y="112.4">PWM</text>
<text x="272.8" y="124">SCK</text>
<text x="29.6" y="126.9">GND 1</text>
<text x="29.6" y="129.8">PE5</text>
<text x="186" y="126.9">DP1</text>
<text x="186" y="129.8">DM1</text>
<text x="214.9" y="126.9">DP</text>
<text x="214.9" y="129.8">DM</text>
<text x="29.6" y="135.6">PF6</text>
<text x="29.6" y="132.6">PF5</text>
<text x="29.6" y="141.4">PB7</text>
<text x="29.6" y="138.4">PB6</text>
<text x="29.6" y="147.1">PD6</text>
<text x="29.6" y="144.2">PD5</text>
<text x="197.5" y="144.2">VCC</text>
<text x="29.6" y="152.9">PD7</text>
<text x="29.6" y="150">AC0P 9</text>
<text x="29.6" y="155.8">PF7</text>
<text x="29.6" y="161.6">PB1</text>
<text x="29.6" y="158.7">PB0</text>
<text x="194.6" y="158.7">+5V3</text>
<text x="246.8" y="158.7">3V3</text>
<text x="246.8" y="161.6">VCC</text>
<text x="29.6" y="167.4">GND15</text>
<text x="29.6" y="164.5">PB2</text>
<text x="246.8" y="164.5">+5V</text>
<text x="29.6" y="173.2">PB3</text>
<text x="29.6" y="170.3">VCC 16</text>
<text x="29.6" y="176.1">PB4</text>
<text x="29.6" y="179">PB5</text>
<text x="29.6" y="181.9">PE7</text>
<text x="29.6" y="184.8">AVCC21</text>
<text x="29.6" y="187.7">PE0</text>
<text x="29.6" y="190.5">PE1</text>
<text x="29.6" y="193.5">PE6</text>
</g>
<g font-size="2.6" fill="#000080">
<text x="240.1" y="5">R1</text>
<text x="245.3" y="5">0R</text>
<text x="240.1" y="10.8">R2</text>
<text x="245.3" y="10.8">0R</text>
<text x="190" y="16.8">R30</text>
<text x="8.7" y="19.7">C2</text>
<text x="17.4" y="19.7">C1</text>
<text x="190" y="20.3">10K</text>
<text x="249" y="19.7">J1</text>
<text x="8.7" y="25.5">104</text>
<text x="17.4" y="25.5">104</text>
<text x="100.2" y="24.4">U1</text>
<text x="202.7" y="25.5">C12</text>
<text x="211.4" y="25.5">0.1uF</text>
<text x="190" y="34.2">K1</text>
<text x="175.5" y="37.1">C11</text>
<text x="175.5" y="40.6">0.1uF</text>
<text x="190" y="37.7">SW_RST</text>
<text x="249" y="48.7">CON6</text>
<text x="133.2" y="57.4">C4</text>
<text x="139" y="57.4">C3</text>
<text x="240.4" y="59.1">J7</text>
<text x="118.7" y="63.2">104AGND</text>
<text x="133.2" y="63.2">104</text>
<text x="139" y="63.2">104</text>
<text x="170.9" y="60.3">J5</text>
<text x="205.6" y="63.2">J4</text>
<text x="8.7" y="83.4">12MHz</text>
<text x="11.6" y="80.6">Y1</text>
<text x="170.9" y="83.4">CON4</text>
<text x="205.6" y="80.6">CON2</text>
<text x="239.8" y="81.7">LGT_LINK_2X5PIN</text>
<text x="5.8" y="89.2">C14</text>
<text x="20.3" y="89.2">C13</text>
<text x="237.5" y="89.2">D2</text>
<text x="5.8" y="95">20pF</text>
<text x="20.3" y="95">20pF</text>
<text x="243.3" y="92.1">TXD</text>
<text x="254.8" y="92.1">R4</text>
<text x="263.5" y="92.1">1K</text>
<text x="237.5" y="97.9">D3</text>
<text x="243.3" y="100.8">RXD</text>
<text x="254.8" y="100.8">R5</text>
<text x="263.5" y="100.8">1K</text>
<text x="237.5" y="106.6">D4</text>
<text x="166.8" y="113.8">USB1</text>
<text x="243.3" y="109.5">PWM</text>
<text x="254.8" y="109.5">R6</text>
<text x="263.5" y="109.5">1K</text>
<text x="237.5" y="118.2">D5</text>
<text x="43.5" y="122.8">J2</text>
<text x="92.7" y="122.8">J3</text>
<text x="243.3" y="121.1">SCK</text>
<text x="254.8" y="121.1">R10</text>
<text x="263.5" y="121.1">1K</text>
<text x="202.4" y="129.5">R7</text>
<text x="202.4" y="126.6">R8</text>
<text x="207.6" y="129.5">75R</text>
<text x="207.6" y="126.6">75R</text>
<text x="196.9" y="135.6">R9</text>
<text x="157.9" y="140.2">USBA_PLUG</text>
<text x="196.9" y="138.5">1.5K</text>
<text x="234.6" y="141.4">D1</text>
<text x="240.4" y="144.3">PWR</text>
<text x="252" y="144.3">R3</text>
<text x="260.6" y="144.3">1K</text>
<text x="201.8" y="151.8">U2</text>
<text x="208.5" y="150">LM317</text>
<text x="266.4" y="154.4">J6</text>
<text x="188.3" y="170.3">C6</text>
<text x="196.9" y="170.3">C5</text>
<text x="225.9" y="170.3">C8</text>
<text x="266.4" y="172">CON3</text>
<text x="188.3" y="176.1">104</text>
<text x="196.9" y="176.1">10uF</text>
<text x="225.9" y="176.1">104</text>
<text x="42.9" y="200.4">CON48B</text>
<text x="92.1" y="200.4">CON48B</text>
</g>
<g font-size="2.6">
<text x="54.4" y="27" transform="rotate(-90 54.4 27)">48 PF2</text>
<text x="57.3" y="27" transform="rotate(-90 57.3 27)">47 PD2</text>
<text x="60.2" y="27" transform="rotate(-90 60.2 27)">46 PF1</text>
<text x="63.1" y="27" transform="rotate(-90 63.1 27)">45 PD1</text>
<text x="66" y="27" transform="rotate(-90 66 27)">44 PD0</text>
<text x="68.9" y="27" transform="rotate(-90 68.9 27)">43 PF0</text>
<text x="71.8" y="27" transform="rotate(-90 71.8 27)">42 PC7</text>
<text x="74.7" y="27" transform="rotate(-90 74.7 27)">41 PC6 RSTN</text>
<text x="77.6" y="27" transform="rotate(-90 77.6 27)">40 PC5</text>
<text x="80.5" y="27" transform="rotate(-90 80.5 27)">39 PC4</text>
<text x="83.4" y="27" transform="rotate(-90 83.4 27)">38 PC3</text>
<text x="86.3" y="27" transform="rotate(-90 86.3 27)">37 PC2</text>
<text x="245.6" y="25.5">1</text>
<text x="245.6" y="28.4">2</text>
<text x="245.6" y="31.2">3</text>
<text x="245.6" y="34.2">4</text>
<text x="40" y="37">1</text>
<text x="40" y="40">2</text>
<text x="100.5" y="40">35 PC0</text>
<text x="100.5" y="37">36 PC1</text>
<text x="245.6" y="37">5</text>
<text x="245.6" y="40">6</text>
<text x="40" y="42.8">3</text>
<text x="40" y="45.7">4</text>
<text x="100.5" y="45.7">33 PE2</text>
<text x="100.5" y="42.8">34 PE3</text>
<text x="40" y="48.6">5</text>
<text x="40" y="51.5">6</text>
<text x="100.5" y="51.5">31 VREF</text>
<text x="100.5" y="48.6">32 AGND</text>
<text x="40" y="57.3">8</text>
<text x="100.5" y="57.3">29 PE1</text>
<text x="100.5" y="54.4">30 PE6</text>
<text x="38.6" y="63.1">10</text>
<text x="38.6" y="66">11</text>
<text x="40" y="60.2">9</text>
<text x="100.5" y="66">26 PE7</text>
<text x="100.5" y="63.1">27 AVCC C9</text>
<text x="100.5" y="60.2">28 PE0</text>
<text x="167.4" y="66">1</text>
<text x="234" y="63.1">1</text>
<text x="234" y="66">3</text>
<text x="259.8" y="63.1">2</text>
<text x="259.8" y="66">4</text>
<text x="38.6" y="68.9">12</text>
<text x="100.5" y="68.9">25 PB5</text>
<text x="167.4" y="68.9">2</text>
<text x="167.4" y="71.8">3</text>
<text x="202.1" y="68.9">1</text>
<text x="202.1" y="71.8">2</text>
<text x="234" y="68.9">5</text>
<text x="234" y="71.8">7</text>
<text x="259.8" y="68.9">6</text>
<text x="259.8" y="71.8">8</text>
<text x="167.4" y="74.7">4</text>
<text x="234" y="74.7">9</text>
<text x="259.8" y="74.7">10</text>
<text x="54.4" y="83.1" transform="rotate(-90 54.4 83.1)">13</text>
<text x="57.3" y="83.1" transform="rotate(-90 57.3 83.1)">14</text>
<text x="63.1" y="83.1" transform="rotate(-90 63.1 83.1)">16</text>
<text x="66" y="83.1" transform="rotate(-90 66 83.1)">17</text>
<text x="68.9" y="83.1" transform="rotate(-90 68.9 83.1)">18</text>
<text x="71.8" y="83.1" transform="rotate(-90 71.8 83.1)">19</text>
<text x="74.7" y="83.1" transform="rotate(-90 74.7 83.1)">20</text>
<text x="83.4" y="83.1" transform="rotate(-90 83.4 83.1)">23</text>
<text x="86.3" y="83.1" transform="rotate(-90 86.3 83.1)">24</text>
<text x="175.8" y="118.1">6</text>
<text x="175.8" y="123.9">4</text>
<text x="175.8" y="121">5</text>
<text x="37.1" y="129.7">2</text>
<text x="62.9" y="129.7">47</text>
<text x="62.9" y="126.8">48</text>
<text x="86.3" y="126.8">1</text>
<text x="86.3" y="129.7">2</text>
<text x="112.1" y="129.7">47 PF4</text>
<text x="112.1" y="126.8">48 VCC</text>
<text x="175.8" y="129.7">2</text>
<text x="175.8" y="126.8">3</text>
<text x="37.1" y="132.6">3</text>
<text x="37.1" y="135.5">4</text>
<text x="62.9" y="135.5">45</text>
<text x="62.9" y="132.6">46</text>
<text x="86.3" y="132.6">3</text>
<text x="86.3" y="135.5">4</text>
<text x="112.1" y="135.5">45 PE4</text>
<text x="112.1" y="132.6">46 PF3</text>
<text x="175.8" y="132.6">1</text>
<text x="37.1" y="138.4">5</text>
<text x="37.1" y="141.3">6</text>
<text x="62.9" y="141.3">43</text>
<text x="62.9" y="138.4">44</text>
<text x="86.3" y="138.4">5</text>
<text x="86.3" y="141.3">6</text>
<text x="112.1" y="141.3">43 PD3</text>
<text x="112.1" y="138.4">44 PD4</text>
<text x="37.1" y="144.2">7</text>
<text x="37.1" y="147.1">8</text>
<text x="62.9" y="150">40</text>
<text x="62.9" y="147.1">41</text>
<text x="62.9" y="144.2">42</text>
<text x="86.3" y="144.2">7</text>
<text x="86.3" y="147.1">8</text>
<text x="86.3" y="150">9</text>
<text x="112.1" y="150">40 PF1</text>
<text x="112.1" y="147.1">41 PD2</text>
<text x="112.1" y="144.2">42 PF2</text>
<text x="35.7" y="152.9">10</text>
<text x="35.7" y="155.8">11</text>
<text x="62.9" y="155.8">38</text>
<text x="62.9" y="152.9">39</text>
<text x="84.9" y="152.9">10</text>
<text x="84.9" y="155.8">11</text>
<text x="112.1" y="155.8">38 PD0</text>
<text x="112.1" y="152.9">39 PD1</text>
<text x="222.1" y="155.8">2</text>
<text x="35.7" y="158.7">12</text>
<text x="35.7" y="161.5">13</text>
<text x="62.9" y="161.5">36</text>
<text x="62.9" y="158.7">37</text>
<text x="84.9" y="158.7">12</text>
<text x="84.9" y="161.5">13</text>
<text x="112.1" y="161.5">36 PC7</text>
<text x="112.1" y="158.7">37 PF0</text>
<text x="222.1" y="158.7">4</text>
<text x="263" y="158.7">1</text>
<text x="263" y="161.5">2</text>
<text x="35.7" y="164.5">14</text>
<text x="62.9" y="167.3">34</text>
<text x="62.9" y="164.5">35</text>
<text x="84.9" y="164.5">14</text>
<text x="84.9" y="167.3">15</text>
<text x="112.1" y="167.3">34 PC5</text>
<text x="112.1" y="164.5">35 PC6</text>
<text x="210.8" y="165.7" transform="rotate(-90 210.8 165.7)">1</text>
<text x="263" y="164.5">3</text>
<text x="35.7" y="173.1">17</text>
<text x="62.9" y="173.1">32</text>
<text x="62.9" y="170.3">33</text>
<text x="84.9" y="170.3">16</text>
<text x="84.9" y="173.1">17</text>
<text x="112.1" y="173.1">32 PC3</text>
<text x="112.1" y="170.3">33 PC4</text>
<text x="35.7" y="176">18</text>
<text x="35.7" y="178.9">19</text>
<text x="62.9" y="178.9">30</text>
<text x="62.9" y="176">31</text>
<text x="84.9" y="176">18</text>
<text x="84.9" y="178.9">19</text>
<text x="112.1" y="178.9">30 PC1</text>
<text x="112.1" y="176">31 PC2</text>
<text x="35.7" y="181.8">20</text>
<text x="62.9" y="184.7">28</text>
<text x="62.9" y="181.8">29</text>
<text x="84.9" y="181.8">20</text>
<text x="84.9" y="184.7">21</text>
<text x="112.1" y="184.7">28 PE3</text>
<text x="112.1" y="181.8">29 PC0</text>
<text x="35.7" y="187.6">22</text>
<text x="35.7" y="190.5">23</text>
<text x="62.9" y="190.5">26</text>
<text x="62.9" y="187.6">27</text>
<text x="84.9" y="187.6">22</text>
<text x="84.9" y="190.5">23</text>
<text x="112.1" y="190.5">26 AGND</text>
<text x="112.1" y="187.6">27 PE2</text>
<text x="176.7" y="190.6">Title</text>
<text x="35.7" y="193.4">24</text>
<text x="62.9" y="193.4">25</text>
<text x="84.9" y="193.4">24</text>
<text x="112.1" y="193.4">25 VREF</text>
<text x="176.7" y="199.3">Size</text>
<text x="179.6" y="202.2">A</text>
<text x="188.3" y="199.3">Document Number</text>
<text x="188.3" y="202.2">&lt;Doc&gt;</text>
<text x="272.2" y="199.3">Rev</text>
<text x="176.7" y="207.9">Date:</text>
<text x="191.7" y="207.9">Monday, March 13, 2017</text>
<text x="234.6" y="207.9">Sheet</text>
<text x="249" y="207.9">1</text>
<text x="257.8" y="207.9">of</text>
<text x="266.4" y="207.9">1</text>
</g>
<g font-size="2.6" fill="#004080">
<text x="56.3" y="35.2" transform="rotate(-90 56.3 35.2)">PF2</text>
<text x="59.2" y="35.5" transform="rotate(-90 59.2 35.5)">PD2</text>
<text x="62.1" y="35.2" transform="rotate(-90 62.1 35.2)">PF1</text>
<text x="65" y="35.5" transform="rotate(-90 65 35.5)">PD1</text>
<text x="67.9" y="35.5" transform="rotate(-90 67.9 35.5)">PD0</text>
<text x="70.8" y="35.2" transform="rotate(-90 70.8 35.2)">PF0</text>
<text x="73.7" y="35.5" transform="rotate(-90 73.7 35.5)">PC7</text>
<text x="76.5" y="35.5" transform="rotate(-90 76.5 35.5)">PC6</text>
<text x="79.5" y="35.5" transform="rotate(-90 79.5 35.5)">PC5</text>
<text x="82.3" y="35.5" transform="rotate(-90 82.3 35.5)">PC4</text>
<text x="85.3" y="35.5" transform="rotate(-90 85.3 35.5)">PC3</text>
<text x="88.1" y="35.5" transform="rotate(-90 88.1 35.5)">PC2</text>
<text x="44.9" y="38.9">PD3</text>
<text x="44.9" y="41.8">PD4</text>
<text x="92" y="41.8">PC0</text>
<text x="92" y="38.9">PC1</text>
<text x="44.9" y="44.7">PE4</text>
<text x="44.9" y="47.5">PF3</text>
<text x="92.2" y="47.5">PE2</text>
<text x="92.2" y="44.7">PE3</text>
<text x="44.9" y="50.5">PF4</text>
<text x="44.9" y="53.3">VCC</text>
<text x="88.2" y="53.3">CVREF</text>
<text x="89.5" y="50.5">AGND</text>
<text x="44.9" y="56.3">GND</text>
<text x="44.9" y="59.1">PE5</text>
<text x="92.2" y="59.1">PE1</text>
<text x="92.2" y="56.3">PE6</text>
<text x="44.9" y="62">PF5</text>
<text x="44.9" y="64.9">PF6</text>
<text x="89.8" y="64.9">AVCC</text>
<text x="92.2" y="62">PE0</text>
<text x="238.9" y="64.9">SWC</text>
<text x="250.5" y="64.9">GND</text>
<text x="44.9" y="67.8">PB6</text>
<text x="44.9" y="70.7">PB7</text>
<text x="92.2" y="70.7">PB5</text>
<text x="92.2" y="67.8">PE7</text>
<text x="238.9" y="67.8">RSTN</text>
<text x="238.9" y="70.7">SWD</text>
<text x="249.9" y="67.8">VTref</text>
<text x="252.5" y="70.7">NC</text>
<text x="56.3" y="76.8" transform="rotate(-90 56.3 76.8)">PD5</text>
<text x="59.2" y="76.8" transform="rotate(-90 59.2 76.8)">PD6</text>
<text x="62.1" y="76.8" transform="rotate(-90 62.1 76.8)">AC0P</text>
<text x="65" y="76.8" transform="rotate(-90 65 76.8)">PD7</text>
<text x="67.9" y="76.8" transform="rotate(-90 67.9 76.8)">PF7</text>
<text x="70.8" y="76.8" transform="rotate(-90 70.8 76.8)">PB0</text>
<text x="73.7" y="76.8" transform="rotate(-90 73.7 76.8)">PB1</text>
<text x="76.5" y="76.8" transform="rotate(-90 76.5 76.8)">PB2</text>
<text x="79.5" y="76.8" transform="rotate(-90 79.5 76.8)">GND</text>
<text x="82.3" y="76.8" transform="rotate(-90 82.3 76.8)">VCC</text>
<text x="85.3" y="76.8" transform="rotate(-90 85.3 76.8)">PB3</text>
<text x="88.1" y="76.8" transform="rotate(-90 88.1 76.8)">PB4</text>
<text x="238.9" y="73.6">Vsupply</text>
<text x="238.9" y="76.5">NC</text>
<text x="250.5" y="76.5">GND</text>
<text x="252.5" y="73.6">NC</text>
<text x="164.1" y="119.9">SHELL</text>
<text x="164.1" y="122.9">SHELL</text>
<text x="166.5" y="125.7">GND</text>
<text x="168.3" y="131.5">DM</text>
<text x="168.7" y="128.7">DP</text>
<text x="165.2" y="134.4">VBUS</text>
<text x="204.2" y="160.5">VI</text>
<text x="212.6" y="160.7" transform="rotate(-90 212.6 160.7)">ADJ</text>
<text x="214.9" y="157.6">VO</text>
<text x="216.6" y="160.5">G</text>
</g>
<text font-size="2.6" fill="#008000" x="275.1" y="202.2">v1.0</text>
</svg>
